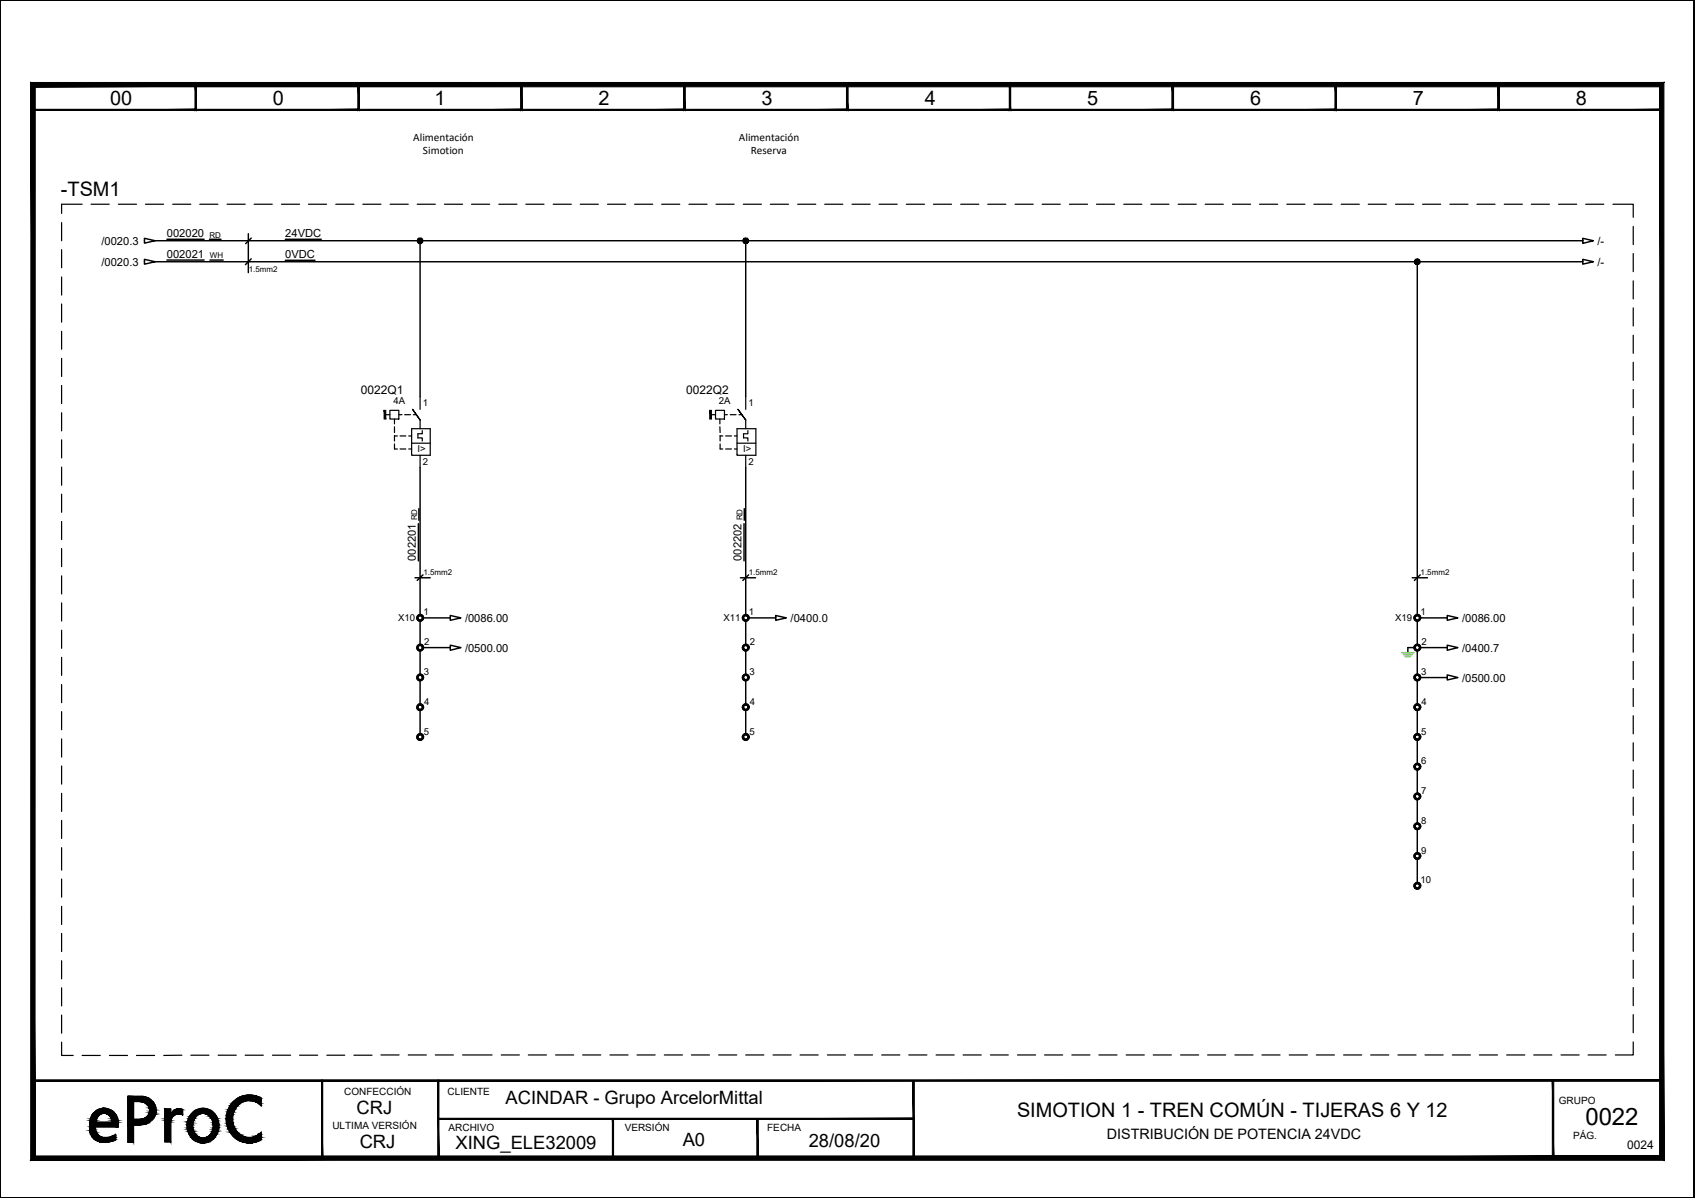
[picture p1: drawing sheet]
<svg xmlns="http://www.w3.org/2000/svg" width="297mm" height="210mm" viewBox="0 0 297 210" stroke-linecap="round" stroke-linejoin="round" font-family="sans-serif">
<!-- layer: eProC - L2 -->
<g fill="#000" stroke="#000" stroke-width=".18">
<path d="M31.2 194.3h.3zM31.7 195.3h.3zM35.1 194.2h1zM43.2 191.9h1.1zM45.3 193.4h.5v.2zM45.5 198.6l.3-.2v.2zM43.2 200.3h1.1z"/>
<path d="M0 0h296.9zM0 .1l296.9-.1z"/>
<path d="M0 0l296.8 .1zM0 0h296.9z"/>
<path d="M5.6 19.4h28.8l-.2-.3zM5.6 19.4l.3-.3h28.3zM5.6 14.7v4.7l.3-.3zM5.6 14.7l.3 .3v4.1zM5.6 14.7l.3 .3 28.5-.3zM5.9 15l28.5-.3-.2 .3zM34.4 14.7l-.2 .3 .2 4.4zM34.2 15l.2 4.4-.2-.3z"/>
<path d="M34.2 19.4h28.8l-.3-.3zM34.2 19.4l.2-.3h28.3zM34.2 14.7v4.7l.2-.3zM34.2 14.7l.2 .3v4.1zM34.2 14.7l.2 .3 28.6-.3zM34.4 15l28.6-.3-.3 .3zM62.7 15l.3 4.4v-4.7zM62.7 15l.3 4.4-.3-.3z"/>
<path d="M62.7 19.4h28.8l-.2-.3zM62.7 19.4l.2-.3h28.4zM62.7 14.7v4.7l.2-.3zM62.7 14.7l.2 .3v4.1zM62.7 14.7l.2 .3 28.6-.3zM62.9 15l28.6-.3-.2 .3zM91.3 15l.2 4.4v-4.7zM91.3 15l.2 4.4-.2-.3z"/>
<path d="M91.3 19.4h28.8l-.3-.3zM91.3 19.4l.2-.3h28.3zM91.3 14.7v4.7l.2-.3zM91.3 14.7l.2 .3v4.1zM91.3 14.7l.2 .3 28.6-.3zM91.5 15l28.6-.3-.3 .3zM119.8 15l.3 4.4v-4.7zM119.8 15l.3 4.4-.3-.3z"/>
<path d="M119.8 19.4h28.8l-.2-.3zM119.8 19.4l.3-.3h28.3zM119.8 14.7v4.7l.3-.3zM119.8 14.7l.3 .3v4.1zM119.8 14.7l.3 .3 28.5-.3zM120.1 15l28.5-.3-.2 .3zM148.6 14.7l-.2 .3 .2 4.4zM148.4 15l.2 4.4-.2-.3z"/>
<path d="M148.3 19.4h28.8l-.2-.3zM148.3 19.4l.3-.3h28.3zM148.3 14.7v4.7l.3-.3zM148.3 14.7l.3 .3v4.1zM148.3 14.7l.3 .3 28.5-.3zM148.6 15l28.5-.3-.2 .3zM177.1 14.7l-.2 .3 .2 4.4zM176.9 15l.2 4.4-.2-.3z"/>
<path d="M176.9 19.4h28.8l-.3-.3zM176.9 19.4l.2-.3h28.3zM176.9 14.7v4.7l.2-.3zM176.9 14.7l.2 .3v4.1zM176.9 14.7l.2 .3 28.6-.3zM177.1 15l28.6-.3-.3 .3zM205.7 14.7l-.3 .3 .3 4.4zM205.4 15l.3 4.4-.3-.3z"/>
<path d="M205.4 19.4h28.8l-.2-.3zM205.4 19.4l.3-.3h28.3zM205.4 14.7v4.7l.3-.3zM205.4 14.7l.3 .3v4.1zM205.4 14.7l.3 .3 28.5-.3zM205.7 15l28.5-.3-.2 .3zM234.2 14.7l-.2 .3 .2 4.4zM234 15l.2 4.4-.2-.3z"/>
<path d="M234 19.4h28.8l-.3-.3zM234 19.4l.2-.3h28.3zM234 14.7v4.7l.2-.3zM234 14.7l.2 .3v4.1zM234 14.7l.2 .3 28.6-.3zM234.2 15l28.6-.3-.3 .3zM262.8 14.7l-.3 .3 .3 4.4zM262.5 15l.3 4.4-.3-.3z"/>
<path d="M262.5 19.4h28.8l-.3-.3zM262.5 19.4l.2-.3h28.3zM262.5 14.7v4.7l.2-.3zM262.5 14.7l.2 .3v4.1zM262.5 14.7l.2 .3 28.6-.3zM262.7 15l28.6-.3-.3 .3zM291.3 14.7l-.3 .3 .3 4.4zM291 15l.3 4.4-.3-.3z"/>
<path d="M296.8 .1v209.7l.1-209.8zM296.9 0v209.9z"/>
<path d="M67.3 71.9v1.5h.3zM67.3 71.9h.3v1.5z"/>
<path d="M124.4 71.9v1.5h.3zM124.4 71.9h.3v1.5z"/>
<path d="M5.8 189.2v.3l285.4-.3zM5.8 189.5l285.4-.3v.3z"/>
<path d="M15.7 197.5l1 .3v-.3zM15.7 197.5l1 .3h-1z"/>
<path d="M15.7 197.8l1 .2v-.2zM15.7 197.8l1 .2h-1z"/>
<path d="M15.7 198l1.1 .1-.1-.1zM15.7 198l1.1 .1h-1.1z"/>
<path d="M15.7 198.1l1.1 .2v-.2zM15.7 198.1l1.1 .2h-1.1z"/>
<path d="M15.7 198.3l1.2 .1zM15.7 198.3l1.2 .1z"/>
<path d="M15.7 196.3l1.2 .1zM15.7 196.3l1.2 .1z"/>
<path d="M15.7 196.4l1.1 .2 .1-.2zM15.7 196.4l1.1 .2h-1.1z"/>
<path d="M15.7 198.4l1.3 .2-.1-.2zM15.7 198.4l1.3 .2h-1.2z"/>
<path d="M15.8 196.1l1.1 .2v-.2zM15.8 196.1l1.1 .2h-1.2z"/>
<path d="M15.9 195.9l1 .2 .1-.2zM15.9 195.9l1 .2h-1.1z"/>
<path d="M15.8 198.6l1.3 .1zM15.8 198.6l1.3 .1z"/>
<path d="M15.9 195.8h1.2zM15.9 195.8l1.1 .1h-1.1z"/>
<path d="M15.8 198.7l1.4 .2-.1-.2zM15.8 198.7l1.4 .2h-1.2z"/>
<path d="M16 195.6l1.1 .2 .1-.2zM16 195.6l1.1 .2h-1.2z"/>
<path d="M16 198.9l1.4 .2-.2-.2zM16 198.9l1.4 .2h-1.4zM16 199.1h1.4zM16 199.1h1.4z"/>
<path d="M16.1 195.4l1.1 .2 .2-.2zM16.1 195.4l1.1 .2h-1.2z"/>
<path d="M16.1 195.4h1.3zM16.1 195.4h1.3z"/>
<path d="M16 199.1l1.7 .1-.3-.1zM16 199.1l1.7 .1h-1.6z"/>
<path d="M16.2 195.3l1.2 .1 .2-.1zM16.2 195.3l1.2 .1h-1.3z"/>
<path d="M16.1 199.2l1.8 .1zM16.1 199.2l1.8 .1z"/>
<path d="M16.3 195.1l1.3 .2 .3-.2zM16.3 195.1l1.3 .2h-1.4z"/>
<path d="M16.2 199.3h2zM16.2 199.3h2z"/>
<path d="M16.3 195.1h1.8zM16.3 195.1h1.6z"/>
<path d="M18 194.2l.9 .1zM17.5 194.3l.5-.1 .9 .1z"/>
<path d="M16.3 199.3h2.5zM16.3 199.3h2.5z"/>
<path d="M17.5 194.3l1.8 .2-.4-.2zM17.1 194.5l.4-.2 1.8 .2z"/>
<path d="M17.1 194.5l2.7 .2-.5-.2zM16.7 194.7l.4-.2 2.7 .2z"/>
<path d="M17.2 200h2.4zM17.2 200h2.1z"/>
<path d="M16.7 194.7l3.4 .3-.3-.3zM16.3 195l.4-.3 3.4 .3z"/>
<path d="M17 199.9h2.9zM17 199.9l2.6 .1z"/>
<path d="M16.3 195l3.9 .1zM16.3 195l3.9 .1z"/>
<path d="M18.4 195.1h1.8zM18.4 195.1h1.8z"/>
<path d="M18.6 195.1l1.6 .2v-.2zM18.6 195.1l1.6 .2h-1.4z"/>
<path d="M18.8 195.3l1.6 .1-.2-.1zM18.8 195.3l1.6 .1h-1.4z"/>
<path d="M20.2 198.8l.1 .2zM19.8 199l.4-.2 .1 .2z"/>
<path d="M19.8 199l.5 .2v-.2zM19.3 199.2l.5-.2 .5 .2z"/>
<path d="M19.3 199.2l1 .1zM18.8 199.3h1.5z"/>
<path d="M18.8 199.3h1.5zM18.8 199.3h1.5z"/>
<path d="M16.3 199.3l4 .1zM16.3 199.3l4 .1z"/>
<path d="M16.3 199.4l4 .3v-.3zM16.3 199.4l4 .3h-3.7z"/>
<path d="M16.6 199.7h3.7zM16.6 199.7h3.7z"/>
<path d="M16.7 199.7l3.2 .2 .4-.2zM16.7 199.7l3.2 .2h-2.9z"/>
<path d="M19 195.4h1.4zM19 195.4h1.4z"/>
<path d="M19.1 195.4l1.3 .2v-.2zM19.1 195.4l1.3 .2h-1.1z"/>
<path d="M19.3 195.6l1.3 .2-.2-.2zM19.3 195.6l1.3 .2h-1.2z"/>
<path d="M19.4 195.8l1.2 .1zM19.4 195.8l1.2 .1z"/>
<path d="M19.4 195.9l1.2 .2v-.2zM19.4 195.9l1.2 .2h-1.1z"/>
<path d="M19.5 196.1l1.2 .2-.1-.2zM19.5 196.1l1.2 .2h-1.1z"/>
<path d="M19.6 196.3l1.1 .1zM19.6 196.3l1.1 .1z"/>
<path d="M19.6 196.4l1.1 .2v-.2zM19.6 196.4l1.1 .2h-1.1z"/>
<path d="M15.7 196.6l5 .3v-.3zM15.7 196.6l5 .3h-5z"/>
<path d="M15.7 196.9l5 .6v-.6zM15.7 196.9l5 .6h-5z"/>
<path d="M22.4 197.1h1zM22.4 197.1h1z"/>
<path d="M22.4 193l1 3.1v-3.1zM22.4 193l1 3.1h-1z"/>
<path d="M22.4 197.1l1 3.1v-3.1zM22.4 197.1l1 3.1h-1z"/>
<path d="M22.4 192.1l3.1 .1-.5-.1zM22.4 192.1l3.1 .1h-3.1z"/>
<path d="M22.4 197h2.7zM22.4 197l2.2 .1z"/>
<path d="M22.4 192.2l3.6 .2-.5-.2zM22.4 192.2l3.6 .2h-3.6z"/>
<path d="M22.4 196.9l2.7 .1 .6-.1zM22.4 196.9l2.7 .1h-2.7z"/>
<path d="M22.4 192.4l4.1 .4-.5-.4zM22.4 192.4l4.1 .4h-4.1z"/>
<path d="M22.4 196.7l3.3 .2 .5-.2zM22.4 196.7l3.3 .2h-3.3z"/>
<path d="M22.4 192.8l4.4 .2-.3-.2zM22.4 192.8l4.4 .2h-4.4z"/>
<path d="M22.4 196.3l3.8 .4 .4-.4zM22.4 196.3l3.8 .4h-3.8z"/>
<path d="M24.5 193l2.3 .1zM24.5 193l2.3 .1z"/>
<path d="M22.4 196.1l4.2 .2 .2-.2zM22.4 196.1l4.2 .2h-4.2z"/>
<path d="M24.8 193.1h2zM24.8 193.1h2z"/>
<path d="M24.8 196.1h2zM24.5 196.1h2.3z"/>
<path d="M25 193.1h1.9zM25 193.1h1.9z"/>
<path d="M25.1 196h1.7zM24.8 196.1h2z"/>
<path d="M25.1 193.1l1.9 .2-.1-.2zM25.1 193.1l1.9 .2h-1.6z"/>
<path d="M25.3 195.9h1.6zM25.1 196h1.7z"/>
<path d="M25.4 193.3l1.7 .1-.1-.1zM25.4 193.3l1.7 .1h-1.4z"/>
<path d="M25.4 195.9h1.6zM25.3 195.9h1.6z"/>
<path d="M25.7 193.4l1.4 .2v-.2zM25.7 193.4l1.4 .2h-1.4z"/>
<path d="M25.7 195.7l1.3 .2 .1-.2zM25.4 195.9l.3-.2 1.3 .2z"/>
<path d="M25.7 193.6h1.5zM25.7 193.6h1.5z"/>
<path d="M25.9 193.6l1.4 .3-.1-.3zM25.9 193.6l1.4 .3h-1.3z"/>
<path d="M25.9 195.5h1.3zM25.9 195.5h1.3z"/>
<path d="M25.9 195.5l1.2 .2 .1-.2zM25.9 195.5l1.2 .2h-1.4z"/>
<path d="M26 193.9l1.3 .1v-.1zM26 193.9l1.3 .1h-1.2z"/>
<path d="M26 195.3l1.2 .2 .1-.2zM26 195.3l1.2 .2h-1.3z"/>
<path d="M26.1 194l1.2 .2v-.2zM26.1 194l1.2 .2h-1.2z"/>
<path d="M26.1 194.2l1.2 .3v-.3zM26.1 194.2l1.2 .3h-1.1z"/>
<path d="M26.2 194.5h1.2zM26.2 194.5h1.2z"/>
<path d="M26.2 194.7l1.1 .3v-.3zM26.2 194.7l1.1 .3h-1.2zM26.1 195h1.2zM26.1 195h1.2z"/>
<path d="M26.1 195l1.2 .3v-.3zM26.1 195l1.2 .3h-1.3z"/>
<path d="M26.2 194.5l1.1 .2 .1-.2zM26.2 194.5l1.1 .2h-1.1z"/>
<path d="M28.9 194.3l1 .9v-.9zM28.9 194.3l1 .9h-1z"/>
<path d="M28.9 195.2l1 .1zM28.9 195.2l1 .1z"/>
<path d="M28.9 196.6l1 3.5v-3.5zM28.9 196.6l1 3.5h-1z"/>
<path d="M28.9 196.3l1 .3 .1-.3zM28.9 196.3l1 .3h-1z"/>
<path d="M28.9 196.1l1.1 .2v-.2zM28.9 196.1l1.1 .2h-1.1z"/>
<path d="M28.9 195.8l1.1 .3 .1-.3zM28.9 195.8l1.1 .3h-1.1z"/>
<path d="M28.9 195.6l1.2 .2 .2-.2zM28.9 195.6l1.2 .2h-1.2z"/>
<path d="M28.9 195.5l1.4 .1 .2-.1zM28.9 195.5l1.4 .1h-1.4z"/>
<path d="M28.9 195.3l1.6 .2 .2-.2zM28.9 195.3l1.6 .2h-1.6z"/>
<path d="M29.9 195.2l1.1 .1zM29.9 195.2l1.1 .1z"/>
<path d="M28.9 195.3h2.1zM28.9 195.3h1.8z"/>
<path d="M30 195.2h1.2zM30 195.2h1z"/>
<path d="M31.2 194.3h.5zM31 194.3h.7z"/>
<path d="M31 194.3h.8zM30.9 194.3h.9z"/>
<path d="M31.7 195.3h.3zM31.9 195.3l.1 .1z"/>
<path d="M30.9 194.3l1.1 .1zM30.7 194.4h1.3z"/>
<path d="M30.7 194.4l1.3 .1zM30.6 194.5h1.4z"/>
<path d="M30.6 194.5l1.4 .1v-.1zM30.4 194.6l.2-.1 1.4 .1z"/>
<path d="M30.4 194.6l1.6 .2v-.2zM30.2 194.8l.2-.2 1.6 .2z"/>
<path d="M30.2 194.8l1.8 .2v-.2zM30.2 194.8l1.8 .2h-1.9z"/>
<path d="M30.1 195l1.9 .2v-.2zM30.1 195l1.9 .2h-2z"/>
<path d="M31.2 195.2h.8zM31.2 195.2h.8z"/>
<path d="M31.5 195.2l.5 .1zM31.5 195.2l.5 .1z"/>
<path d="M33 196h1.1zM33 196h1.1z"/>
<path d="M32.8 197.1h1zM32.8 197.1h1z"/>
<path d="M32.8 197.1l1 .4v-.4zM32.8 197.1l1 .4h-1z"/>
<path d="M32.8 197.5l1 .2v-.2zM32.8 197.5l1 .2h-1z"/>
<path d="M32.8 196.7l1 .4v-.4zM32.8 196.7l1 .4h-1z"/>
<path d="M32.8 197.7l1.1 .3-.1-.3zM32.8 197.7l1.1 .3h-1z"/>
<path d="M32.9 196.5l.9 .2 .1-.2zM32.9 196.5l.9 .2h-1z"/>
<path d="M32.9 198l1.1 .2-.1-.2zM32.9 198l1.1 .2h-1.1z"/>
<path d="M32.9 196.4l1 .1 .1-.1zM32.9 196.4l1 .1h-1z"/>
<path d="M32.9 198.2l1.1 .1zM32.9 198.2l1.1 .1z"/>
<path d="M33 198.3l1.2 .3-.2-.3zM33 198.3l1.2 .3h-1.1z"/>
<path d="M33 196l1 .4 .1-.4zM33 196l1 .4h-1.1z"/>
<path d="M33.1 198.6l1.2 .2-.1-.2zM33.1 198.6l1.2 .2h-1.2z"/>
<path d="M33.2 195.7l.9 .3 .2-.3zM33.2 195.7l.9 .3h-1.1z"/>
<path d="M33.1 198.8l1.4 .1-.2-.1zM33.1 198.8l1.4 .1h-1.2z"/>
<path d="M33.3 198.9l1.5 .3-.3-.3zM33.3 198.9l1.5 .3h-1.4z"/>
<path d="M33.3 195.5l1 .2 .2-.2zM33.3 195.5l1 .2h-1.1z"/>
<path d="M33.3 195.4h1.3zM33.3 195.5h1.2z"/>
<path d="M33.4 199.2h1.5zM33.4 199.2h1.5z"/>
<path d="M33.5 195.3l1.1 .1 .3-.1zM33.5 195.3l1.1 .1h-1.3z"/>
<path d="M33.4 199.2l1.7 .1zM33.4 199.2l1.7 .1z"/>
<path d="M33.5 199.3l1.9 .1zM33.5 199.3l1.9 .1z"/>
<path d="M33.6 195.1l1.3 .2 .3-.2zM33.6 195.1l1.3 .2h-1.4z"/>
<path d="M33.6 195.1h2zM33.6 195.1h1.6z"/>
<path d="M35.1 194.2l1.5 .2-.5-.2zM34.5 194.4l.6-.2 1.5 .2z"/>
<path d="M34.5 194.4l2.6 .3-.5-.3zM34 194.7l.5-.3 2.6 .3z"/>
<path d="M34.3 200l2.1 .2 .4-.2zM34.3 200l2.1 .2h-1.6z"/>
<path d="M34 194.7l3.5 .3-.4-.3zM34 194.7l3.5 .3h-3.8z"/>
<path d="M33.8 199.7l3 .3 .5-.3zM33.8 199.7l3 .3h-2.5z"/>
<path d="M33.7 195l3.8 .1zM33.7 195l3.8 .1z"/>
<path d="M35.6 195.1h2zM35.6 195.1h2z"/>
<path d="M33.6 199.4l3.7 .3 .2-.3zM33.6 199.4l3.7 .3h-3.5z"/>
<path d="M35.9 195.1l1.8 .2-.1-.2zM35.9 195.1l1.8 .2h-1.5z"/>
<path d="M36.1 199.3h1.5zM35.7 199.4h1.8z"/>
<path d="M36.2 195.3l1.6 .1-.1-.1zM36.2 195.3l1.6 .1h-1.3z"/>
<path d="M36.2 199.2h1.5zM36.1 199.3h1.5z"/>
<path d="M36.4 199.2h1.3zM36.2 199.2h1.5z"/>
<path d="M36.5 195.4l1.3 .1zM36.5 195.4l1.3 .1z"/>
<path d="M36.6 195.5l1.4 .2-.2-.2zM36.6 195.5l1.4 .2h-1.2z"/>
<path d="M36.7 198.9l1 .3 .2-.3zM36.4 199.2l.3-.3 1 .3z"/>
<path d="M36.8 195.7l1.3 .3-.1-.3zM36.8 195.7l1.3 .3h-1.1z"/>
<path d="M36.8 198.8l1.1 .1 .1-.1zM36.8 198.8l1.1 .1h-1.2z"/>
<path d="M36.9 198.6l1.1 .2 .1-.2zM36.9 198.6l1.1 .2h-1.2z"/>
<path d="M37 196h1.1zM37 196h1.1z"/>
<path d="M37 196l1.2 .4-.1-.4zM37 196l1.2 .4h-1z"/>
<path d="M37.1 198.3l1 .3 .1-.3zM37.1 198.3l1 .3h-1.2z"/>
<path d="M37.2 196.4l1.1 .1-.1-.1zM37.2 196.4l1.1 .1h-1z"/>
<path d="M37.2 198.2h1zM37.2 198.2l1 .1h-1.1z"/>
<path d="M37.3 196.5l1 .2v-.2zM37.3 196.5l1 .2h-1z"/>
<path d="M37.3 198l.9 .2 .1-.2zM37.3 198l.9 .2h-1z"/>
<path d="M37.3 196.7l1.1 .4-.1-.4zM37.3 196.7l1.1 .4h-1.1z"/>
<path d="M37.3 197.1h1.1zM37.3 197.1h1.1z"/>
<path d="M37.3 197.1l1.1 .4v-.4zM37.3 197.1l1.1 .4h-1.1z"/>
<path d="M37.3 197.5l1.1 .2v-.2zM37.3 197.5l1.1 .2h-1.1z"/>
<path d="M37.3 197.7l1 .3 .1-.3zM37.3 197.7l1 .3h-1z"/>
<path d="M39.6 196.1l1.2 .6v-.6zM39.6 196.1l1.2 .6h-1.1z"/>
<path d="M39.7 195.4l1.1 .7v-.7zM39.7 195.4l1.1 .7h-1.2z"/>
<path d="M39.7 196.7l1.2 .2-.1-.2zM39.7 196.7l1.2 .2h-1.2z"/>
<path d="M39.7 195.3l1.1 .1 .1-.1zM39.7 195.3l1.1 .1h-1.1z"/>
<path d="M39.7 196.9l1.3 .4-.1-.4zM39.7 196.9l1.3 .4h-1.2z"/>
<path d="M39.8 194.8l1.1 .5 .1-.5zM39.8 194.8l1.1 .5h-1.2z"/>
<path d="M39.8 197.3l1.3 .4-.1-.4zM39.8 197.3l1.3 .4h-1.2z"/>
<path d="M39.9 194.5l1.1 .3 .1-.3zM39.9 194.5l1.1 .3h-1.2z"/>
<path d="M39.9 197.7l1.4 .2-.2-.2zM39.9 197.7l1.4 .2h-1.3z"/>
<path d="M40 194.3l1.1 .2 .2-.2zM40 194.3l1.1 .2h-1.2z"/>
<path d="M40 197.9l1.6 .5-.3-.5zM40 197.9l1.6 .5h-1.3zM40.3 198.4h1.3zM40.3 198.4h1.3z"/>
<path d="M40.3 193.8l1 .5 .3-.5zM40.3 193.8l1 .5h-1.3z"/>
<path d="M40.3 198.4l1.8 .4-.5-.4zM40.3 198.4l1.8 .4h-1.5z"/>
<path d="M40.6 193.4l1 .4 .5-.4zM40.6 193.4l1 .4h-1.3zM40.3 193.8h1.3zM40.3 193.8h1.3z"/>
<path d="M40.6 198.8l1.8 .2-.3-.2zM40.6 198.8l1.8 .2h-1.6z"/>
<path d="M40.8 193.1l1.3 .3 .3-.3zM40.8 193.1l1.3 .3h-1.5z"/>
<path d="M40.8 199l1.7 .1zM40.8 199l1.7 .1z"/>
<path d="M40.9 193.1h1.6zM40.8 193.1h1.6z"/>
<path d="M40.9 199.1l2.2 .2-.6-.2zM40.9 199.1l2.2 .2h-2z"/>
<path d="M41.1 192.9l1.4 .2 .6-.2zM40.9 193.1l.2-.2 1.4 .2z"/>
<path d="M41.1 199.3h2.6zM41.1 199.3h2.6z"/>
<path d="M41.1 192.8h2.6zM41.1 192.8l2 .1z"/>
<path d="M43.2 191.9l1.4 .1zM42.8 192h1.8z"/>
<path d="M42.8 192l2.2 .1-.4-.1zM42.4 192.1l.4-.1 2.2 .1z"/>
<path d="M42.4 192.1l2.9 .1-.3-.1zM42 192.2l.4-.1 2.9 .1z"/>
<path d="M45.3 193.4l.5 .2zM45.6 193.6h.2v.2z"/>
<path d="M42 192.2l3.8 .2-.5-.2zM41.7 192.4l.3-.2 3.8 .2z"/>
<path d="M42 199.9l3 .1 .3-.1zM42 199.9l3 .1h-2.6z"/>
<path d="M41.7 192.4l4.1 .2v-.2zM41.4 192.6l.3-.2 4.1 .2z"/>
<path d="M41.4 192.6l4.4 .2v-.2zM41.1 192.8l.3-.2 4.4 .2z"/>
<path d="M43.7 192.8l2.1 .1zM43.7 192.8l2.1 .1z"/>
<path d="M44.2 192.9l1.6 .2v-.2zM44.2 192.9l1.6 .2h-1z"/>
<path d="M44.8 193.1l1 .3v-.3zM44.8 193.1l1 .3h-.5z"/>
<path d="M45.5 198.6l.3 .2v-.2zM45.3 198.8l.2-.2 .3 .2z"/>
<path d="M45.3 198.8l.5 .3v-.3zM44.8 199.1l.5-.3 .5 .3z"/>
<path d="M44.8 199.1l1 .2v-.2zM44.2 199.3l.6-.2 1 .2z"/>
<path d="M44.2 199.3h1.6zM43.7 199.3h2.1z"/>
<path d="M41.1 199.3l4.7 .2v-.2zM41.1 199.3l4.7 .2h-4.4z"/>
<path d="M41.4 199.5l4.4 .2v-.2zM41.4 199.5l4.4 .2h-4.1z"/>
<path d="M41.7 199.7l3.6 .2 .5-.2zM41.7 199.7l3.6 .2h-3.3z"/>
<path d="M76.8 195.9v.2l83.3-.2zM76.8 196.1l83.3-.2v.2z"/>
<path d="M.1 0l-.1 209.9zM0 0v209.9z"/>
<path d="M5.4 203.3l285.4-.8h-284.7zM5.4 203.3l285.4-.8 .8 .8zM290.9 15.2l-.1 187.3 .8 .8zM291.6 14.4v188.9l-.7-188.1zM6.2 15.2h284.7l.7-.8zM5.4 14.4h286.2l-285.4 .8zM5.4 14.4l.7 188.1 .1-187.3zM5.4 14.4l.7 188.1-.7 .8z"/>
<path d="M17.8 200.1h.9zM17.8 200.1l.5 .1z"/>
<path d="M17.7 200.1h1.2zM17.7 200.1h1z"/>
<path d="M17.4 200h1.9zM17.4 200l1.5 .1z"/>
<path d="M34.8 200.2l1 .1 .6-.1zM34.8 200.2l1 .1z"/>
<path d="M43.2 200.3h.7zM43.4 200.3h.5z"/>
<path d="M42.8 200.2h1.8zM42.8 200.2l1.5 .1z"/>
<path d="M42.4 200l2.2 .2 .4-.2zM42.4 200l2.2 .2h-1.8z"/>
<path d="M56.3 189.2v13.6h.3zM56.3 189.2h.3v13.6z"/>
<path d="M76.7 189.2v13.6h.2zM76.7 189.2h.2v13.6z"/>
<path d="M107.3 196.1v6.7h.2zM107.3 196.1h.2v6.7z"/>
<path d="M132.6 196.1v6.7h.3zM132.6 196.1h.3v6.7z"/>
<path d="M160 189.3v13.6h.2zM160 189.3h.2v13.6z"/>
<path d="M272 189.3v13.6h.3zM272 189.3h.3v13.6z"/>
<path d="M.1 209.8l296.8 .1zM.1 209.8l296.8 .1h-296.9z"/>
<path d="M0 209.9l296.9-.1zM0 209.8h296.9z"/>
</g>
<g fill="none" stroke="#000" stroke-width=".18">
<path d="M15.7 196.9v1.1M15.7 196.8a2.52 2.52 0 0 1 2.6-2.6 2.52 2.52 0 0 1 2.5 2.6M15.7 197.9a2.36 2.36 0 0 0 2.6 2.3M16.7 197.4a1.71 1.71 0 0 0 1.6 1.9M16.8 196.6h2.8M16.9 196.6a1.38 1.38 0 0 1 1.4-1.6 1.38 1.38 0 0 1 1.3 1.6M20.3 198.8v.9M20.3 198.7l-1.2 .5-.9 .1M20.3 199.7l-1.2 .4h-.9M20.7 196.9v.6h-4M23.4 192.1h-1v8.1h1v-3.1h1.2M23.4 193v3.1"/>
<path d="M24.5 193h-1.1v3.1h1.1M24.5 193a1.55 1.55 0 0 1 1.7 1.6 1.55 1.55 0 0 1-1.7 1.5M24.6 197.1a2.5 2.5 0 0 0 2.5-1.5 2.5 2.5 0 0 0-.5-2.8l-1-.6-.6-.1h-2.6v5M29.9 195.3v-1h-1v5.8h1v-3.5M30 195.2a1.55 1.55 0 0 1 2-.8v1M32 195.4a1.38 1.38 0 0 0-2 1.2M33.8 194.8a2.8 2.8 0 0 1 3.1-.3 2.8 2.8 0 0 1 1.5 2.7 2.83 2.83 0 0 1-2.8 3.1 2.83 2.83 0 0 1-2.8-3.1 3.2 3.2 0 0 1 1-2.4zM34.3 195.7a1.71 1.71 0 0 1 1.8-.5 1.71 1.71 0 0 1 1.2 1.5 1.98 1.98 0 0 1-2.2 2.6 2.3 2.3 0 0 1-.8-3.6zM45.8 193.8v-1.4a4.1 4.1 0 0 0-6.2 3.6 4.1 4.1 0 0 0 6.2 3.7v-1.3M45.8 193.7a2.91 2.91 0 0 0-3.4-.6 2.91 2.91 0 0 0-1.6 2.9 2.93 2.93 0 0 0 1.7 3 2.93 2.93 0 0 0 3.3-.7M0 209.9h.1"/>
</g>
<g fill="none" stroke="#000" stroke-width=".21">
<path d="M10.8 39v3.2M14.4 35.8h-3.6v1.6M16 35.8h3.1M20.7 35.8h3.2M25.5 35.8h3.2M30.3 35.8h3.1M35 35.8h3.2M39.8 35.8h3.2M44.5 35.8h3.2M49.3 35.8h3.2M54.1 35.8h3.1M58.8 35.8h3.2"/>
<path d="M63.6 35.8h3.2M68.4 35.8h3.1M73.1 35.8h3.2M77.9 35.8h3.2M82.6 35.8h3.2M87.4 35.8h3.2M92.2 35.8h3.1M96.9 35.8h3.2M101.7 35.8h3.2M106.5 35.8h3.1M111.2 35.8h3.2M116 35.8h3.1"/>
<path d="M120.7 35.8h3.2M125.5 35.8h3.2M130.3 35.8h3.1M135 35.8h3.2M139.8 35.8h3.2M144.5 35.8h3.2M149.3 35.8h3.2M154.1 35.8h3.1M158.8 35.8h3.2M163.6 35.8h3.2M168.4 35.8h3.1M173.1 35.8h3.2"/>
<path d="M177.9 35.8h3.2M182.6 35.8h3.2M187.4 35.8h3.2M192.2 35.8h3.1M196.9 35.8h3.2M201.7 35.8h3.2M206.5 35.8h3.1M211.2 35.8h3.2M216 35.8h3.2M220.7 35.8h3.2M225.5 35.8h3.2M230.3 35.8h3.1"/>
<path d="M235 35.8h3.2M239.8 35.8h3.2M244.6 35.8h3.1M249.3 35.8h3.2M254.1 35.8h3.2M258.8 35.8h3.2M263.6 35.8h3.2M268.4 35.8h3.1M273.1 35.8h3.2M277.9 35.8h3.2M282.7 35.8h3.5v2.3M286.2 39.7v3.2"/>
<path d="M10.8 43.7v3.2M10.8 48.5v3.2M10.8 53.3v3.1M10.8 58.1v3.1M286.2 44.4v3.2M286.2 49.2v3.2M286.2 53.9v3.2M286.2 58.7v3.2M10.8 62.8v3.2M10.8 67.5v3.2M10.8 72.3v3.2M10.8 77.1v3.1"/>
<path d="M67.5 72.7h.8M68.3 71.9h1.6v1.5h-1.6zM69.1 77.8v.9h.5M69.1 76.4h.5M69.1 73.4v.9M69.1 74.8v1M69.1 76.3v1M69.9 72.7h.5M70.1 78.7h1M70.1 76.4h1M70.9 72.7h1M71.6 78.7h.5"/>
<path d="M71.6 76.4h.5M72.1 75.1h3.3v4.7h-3.3zM72.1 77.7h3.3M72.4 72.7h.5M73.6 73.6l-1.3-1.9 1.3 1.9M73.6 69.5v2.2M73.6 73.6v1.5M73.6 79.8v2.1M74 75.5v.5h-.8v.7h.8v.6M124.5 72.7h.9M125.4 71.9h1.6v1.5h-1.6zM126.2 74.8v1"/>
<path d="M126.2 73.4v.9M126.2 77.8v.9h.5M126.2 76.4h.5M126.2 76.3v1M127 72.7h.5M127.2 78.7h1M127.2 76.4h1M128 72.7h1M128.7 78.7h.5M128.7 76.4h.5M129.2 75.1h3.3v4.7h-3.3zM129.2 77.7h3.3"/>
<path d="M129.5 72.7h.5M130.7 73.6l-1.4-1.9 1.4 1.9M130.7 69.5v2.2M130.7 73.6v1.5M130.7 79.8v2.1M131.1 75.5v.5h-.8v.7h.8v.6M286.2 63.5v3.1M286.2 68.3v3.1M286.2 73v3.2M286.2 77.8v3.2M10.8 81.8v3.2M10.8 86.6v3.2"/>
<path d="M10.8 91.4v3.1M10.8 96.1v3.2M286.2 82.5v3.2M286.2 87.3v3.2M286.2 92v3.2M286.2 96.8v3.2M10.8 100.9v3.2M10.8 105.6v3.2M10.8 110.4v3.2M10.8 115.2v3.1M10.8 119.9v3.2M286.2 101.6v3.1"/>
<path d="M286.2 106.4v3.1M286.2 111.1v3.2M286.2 115.9v3.2M10.8 124.7v3.2M10.8 129.5v3.1M10.8 134.2v3.2M10.8 139v3.2M286.2 120.6v3.2M286.2 125.4v3.2M286.2 130.1v3.2M286.2 134.9v3.2M286.2 139.7v3.1"/>
<path d="M10.8 148.5v4M10.8 143.7v3.2M10.8 154v3.2M10.8 158.8v3.2M286.2 144.5v3.1M286.2 149.2v3.2M286.2 154v3.2M286.2 158.7v3.2M10.8 163.5v3.2M10.8 168.3v3.2M10.8 173.1v3.1M10.8 177.9v3.1"/>
<path d="M286.2 163.5v3.2M286.2 168.2v3.2M286.2 173v3.2M286.2 177.8v3.1M10.8 182.6v2.3h2M14.4 184.9h3.2M19.2 184.9h3.2M23.9 184.9h3.2M31.9 184.9h-3.2M33.4 184.9h3.2M38.2 184.9h3.2M43 184.9h3.1"/>
<path d="M47.8 184.9h3.1M52.5 184.9h3.2M57.3 184.9h3.1M62 184.9h3.2M66.8 184.8h3.1M71.5 184.8h3.2M76.3 184.8h3.2M81.1 184.8h5.1M87.8 184.8h3.2M92.6 184.8h3.2M97.4 184.8h3.1M102.1 184.8h3.2"/>
<path d="M106.9 184.8h3.2M111.6 184.8h3.2M116.4 184.8h3.2M121.2 184.8h3.1M125.9 184.8h3.2M130.7 184.8h3.2M135.5 184.8h3.1M140.2 184.8h3.2M145 184.8h3.2M149.7 184.8h3.2M154.5 184.8h3.2M159.3 184.8h3.1"/>
<path d="M164 184.8h3.2M168.8 184.8h3.2M173.6 184.8h3.1M178.3 184.8h3.2M183 184.8h3.2M187.8 184.8h3.2M192.6 184.8h3.1M197.4 184.8h3.1M202.1 184.8h3.2M206.9 184.8h3.2M211.6 184.8h3.2M216.4 184.8h3.2"/>
<path d="M221.1 184.8h3.2M225.9 184.8h3.2M230.7 184.8h3.1M235.5 184.8h3.1M240.2 184.8h3.2M245 184.8h3.2M249.7 184.8h3.2M254.5 184.8h3.2M259.2 184.8h3.2M264 184.8h3.2M268.8 184.8h3.1M273.6 184.8h3.1"/>
<path d="M278.3 184.8h3.2M286.2 182.6v2.2h-3.1"/>
</g>
<!-- layer: Cables eProC -->
<g fill="none" stroke="#000" stroke-width=".25">
<path d="M20 19.3h14.3h-7.1M27.2 45.9h250.1M27.2 42.2h250.2M29.3 41.9h6.5M29.3 45.6h6.5M36.7 41.9h2M36.8 45.6h2.3M50 41.9h6.3M50 45.6h5.2M73.6 42.2v27.3M130.7 42.2v27.3M248.4 45.9v61.8"/>
<path d="M73.3 91.8v6.5M73.4 89.1v2.1M73.6 81.9v25.8M130.4 91.8v6.5M130.4 89.1v2.1M130.7 81.9v25.8M73.2 108.3l-.1 .1M73.2 108.4l-.1 .1M73.2 113.5l-.1 .1M73.2 113.6l-.1 .2M73.2 118.7l-.1 .2M73.2 118.8l-.1 .2"/>
<path d="M73.3 108.1l-.2 .2M73.3 108.5l-.1 .1M73.3 113.3l-.2 .3M73.3 113.7l-.1 .1M73.3 118.5l-.2 .3M73.3 118.9l-.1 .2M73.4 108.6l-.2 .1M73.4 113.8l-.2 .1M73.4 119l-.2 .1M73.4 107.8l-.3 .2M73.4 108.6l-.1 .1M73.4 113l-.3 .3"/>
<path d="M73.4 113.8l-.1 .1M73.4 118.2l-.3 .3M73.4 119l-.1 .2M73.5 108.6l-.1 .2M73.5 113.8l-.1 .2M73.5 119.1l-.1 .1M73.6 107.7l-.5 .5M73.6 112.9l-.5 .5M73.6 118.1l-.5 .5M73.6 108.9v4M73.6 114.1v4M73.6 119.3v4"/>
<path d="M73.6 108.6l-.2 .2M73.6 113.9l-.2 .1M73.6 119.1l-.2 .2M73.7 107.7l-.2 .2M73.7 112.9l-.2 .2M73.7 118.1l-.2 .2M73.7 108.6l-.2 .3M73.7 113.8l-.2 .3M73.7 119.1l-.2 .2M73.8 107.7l-.2 .2M73.8 113l-.2 .1M73.8 118.2l-.2 .1"/>
<path d="M73.9 107.8l-.2 .1M73.9 113l-.2 .1M73.9 118.2l-.2 .1M74 107.8l-.2 .2M74 113l-.2 .2M74 118.3l-.2 .1M74 107.9l-.1 .1M74 113.1l-.1 .1M74 118.3l-.1 .1M74.1 107.9l-.1 .1M74.1 113.1l-.1 .2M74.1 118.4l-.1 .1"/>
<path d="M74.1 108l-.1 .1M74.1 113.2l-.1 .2M74.1 118.4l-.1 .2M74.2 108.1l-.2 .2M74.2 108.5l-.4 .3M74.2 113.3l-.2 .2M74.2 113.7l-.4 .3M74.2 118.5l-.2 .2M74.2 118.9l-.4 .3M74.2 108.2l-.2 .2M74.2 108.3l-.5 .6M74.2 113.4l-.2 .2"/>
<path d="M74.2 113.6l-.5 .5M74.2 118.6l-.2 .2M74.2 118.8l-.5 .5M74.2 108.3h4.7M74.2 113.5h4.7M130.3 108.1l-.2 .2M130.3 108.3l-.2 .1M130.3 108.4l-.1 .1M130.3 113.3l-.2 .3M130.3 113.5l-.2 .1M130.3 113.6l-.1 .2M130.3 118.5l-.2 .3"/>
<path d="M130.3 118.7l-.2 .2M130.3 118.8l-.1 .2M130.3 108.5l-.1 .1M130.3 113.7l-.1 .1M130.3 118.9l-.1 .2M130.4 108.6l-.1 .1M130.4 113.8l-.1 .1M130.4 119l-.1 .1M130.5 107.8l-.4 .2M130.5 108.6l-.2 .1M130.5 113l-.4 .3M130.5 113.8l-.2 .1"/>
<path d="M130.5 118.2l-.4 .3M130.5 119l-.2 .2M130.6 108.6l-.2 .2M130.6 113.8l-.2 .2M130.6 119.1l-.2 .1M130.6 107.7l-.5 .5M130.6 112.9l-.5 .5M130.6 118.1l-.5 .5M130.7 108.9v4M130.7 114.1v4M130.7 119.3v4M130.7 108.6l-.2 .2"/>
<path d="M130.7 113.9l-.2 .1M130.7 119.1l-.2 .2M130.7 107.7l-.2 .2M130.7 112.9l-.2 .2M130.7 118.1l-.2 .2M130.8 108.6l-.2 .3M130.8 113.8l-.2 .3M130.8 119.1l-.2 .2M130.9 107.7l-.2 .2M130.9 113l-.2 .1M130.9 118.2l-.2 .1M130.9 107.8l-.1 .1"/>
<path d="M130.9 113l-.1 .1M130.9 118.2l-.1 .1M131 107.8l-.1 .2M131 113l-.1 .2M131 118.3l-.1 .1M131.1 107.9l-.2 .1M131.1 113.1l-.2 .1M131.1 118.3l-.2 .1M131.1 107.9l-.1 .1M131.1 113.1l-.1 .2M131.1 118.4l-.1 .1M131.2 108l-.1 .1"/>
<path d="M131.2 108.5l-.3 .3M131.2 113.2l-.1 .2M131.2 113.7l-.3 .3M131.2 118.4l-.1 .2M131.2 118.9l-.3 .3M131.2 108.3h4.7M131.2 108.1l-.1 .2M131.2 108.2l-.2 .2M131.2 108.3l-.5 .6M131.2 113.3l-.1 .2M131.2 113.4l-.2 .2M131.2 113.6l-.5 .5"/>
<path d="M131.2 118.5l-.1 .2M131.2 118.6l-.2 .2M131.2 118.8l-.5 .5M247.8 113.5h-1.1v.9M248 108.3l-.2 .1M248 108.4l-.1 .1M248 113.5l-.2 .1M248 113.6l-.1 .2M248 118.7l-.2 .2M248 118.8l-.1 .2M248 108.1l-.2 .2M248 108.5l-.1 .1"/>
<path d="M248 113.3l-.2 .3M248 113.7l-.1 .1M248 118.5l-.2 .3M248 118.9l-.1 .2M248.1 108.6l-.2 .1M248.1 113.8l-.2 .1M248.1 119l-.2 .1M248.2 107.8l-.4 .2M248.2 108.6l-.2 .1M248.2 113l-.4 .3M248.2 113.8l-.2 .1M248.2 118.2l-.4 .3"/>
<path d="M248.2 119l-.2 .2M248.2 108.6l-.1 .2M248.2 113.8l-.1 .2M248.2 119.1l-.1 .1M248.3 107.7l-.5 .5M248.3 112.9l-.5 .5M248.3 118.1l-.5 .5M248.4 108.9v4M248.4 114.1v4M248.4 119.3v4M248.4 108.6l-.2 .2M248.4 113.9l-.2 .1"/>
<path d="M248.4 119.1l-.2 .2M248.5 107.7l-.3 .2M248.5 112.9l-.3 .2M248.5 118.1l-.3 .2M248.5 108.6l-.2 .3M248.5 113.8l-.2 .3M248.5 119.1l-.2 .2M248.5 107.7l-.1 .2M248.5 113l-.1 .1M248.5 118.2l-.1 .1M248.6 107.8l-.1 .1M248.6 113l-.1 .1"/>
<path d="M248.6 118.2l-.1 .1M248.7 107.8l-.1 .2M248.7 113l-.1 .2M248.7 118.3l-.1 .1M248.8 107.9l-.2 .1M248.8 113.1l-.2 .1M248.8 118.3l-.2 .1M248.8 107.9l-.1 .1M248.8 113.1l-.1 .2M248.8 118.4l-.1 .1M248.9 108l-.1 .1M248.9 108.5l-.3 .3"/>
<path d="M248.9 113.2l-.1 .2M248.9 113.7l-.3 .3M248.9 118.4l-.1 .2M248.9 118.9l-.3 .3M248.9 108.1l-.1 .2M248.9 108.2l-.2 .2M248.9 108.3l-.5 .6M248.9 113.3l-.1 .2M248.9 113.4l-.2 .2M248.9 113.6l-.5 .5M248.9 118.5l-.1 .2M248.9 118.6l-.2 .2"/>
<path d="M248.9 118.8l-.5 .5M249 108.3h4.6M249 113.5h4.6M249 118.7h4.6M73.2 123.9l-.1 .2M73.2 124.1l-.1 .1M73.2 129.1l-.1 .2M73.2 129.3l-.1 .1M73.3 123.8l-.2 .2M73.3 124.1l-.1 .2M73.3 129l-.2 .2M73.3 129.3l-.1 .2"/>
<path d="M73.4 124.2l-.2 .1M73.4 129.4l-.2 .2M73.4 123.4l-.3 .3M73.4 124.3l-.1 .1M73.4 128.6l-.3 .3M73.4 129.5l-.1 .1M73.5 124.3l-.1 .1M73.5 129.5l-.1 .1M73.6 123.3l-.5 .6M73.6 128.6l-.5 .5M73.6 124.5v4M73.6 124.3l-.2 .2"/>
<path d="M73.6 129.5l-.2 .2M73.7 123.3l-.2 .2M73.7 128.6l-.2 .2M73.7 124.3l-.2 .2M73.7 129.5l-.2 .2M73.8 123.4l-.2 .1M73.8 128.6l-.2 .1M73.9 123.4l-.2 .1M73.9 128.6l-.2 .1M74 123.5l-.2 .1M74 128.7l-.2 .1M74 123.5l-.1 .1"/>
<path d="M74 128.7l-.1 .2M74.1 123.6l-.1 .1M74.1 128.8l-.1 .1M74.1 123.7l-.1 .1M74.1 128.9l-.1 .1M74.2 123.8l-.2 .1M74.2 124.1l-.4 .3M74.2 129l-.2 .1M74.2 129.3l-.4 .4M74.2 123.8l-.2 .3M74.2 124l-.5 .5M74.2 129l-.2 .3"/>
<path d="M74.2 129.2l-.5 .5M130.3 123.8l-.2 .2M130.3 123.9l-.2 .2M130.3 124.1l-.1 .1M130.3 129l-.2 .2M130.3 129.1l-.2 .2M130.3 129.3l-.1 .1M130.3 124.1l-.1 .2M130.3 129.3l-.1 .2M130.4 124.2l-.1 .1M130.4 129.4l-.1 .2M130.5 123.4l-.4 .3"/>
<path d="M130.5 124.3l-.2 .1M130.5 128.6l-.4 .3M130.5 129.5l-.2 .1M130.6 124.3l-.2 .1M130.6 129.5l-.2 .1M130.6 123.3l-.5 .6M130.6 128.6l-.5 .5M130.7 124.5v4M130.7 124.3l-.2 .2M130.7 129.5l-.2 .2M130.7 123.3l-.2 .2M130.7 128.6l-.2 .2"/>
<path d="M130.8 124.3l-.2 .2M130.8 129.5l-.2 .2M130.9 123.4l-.2 .1M130.9 128.6l-.2 .1M130.9 123.4l-.1 .1M130.9 128.6l-.1 .1M131 123.5l-.1 .1M131 128.7l-.1 .1M131.1 123.5l-.2 .1M131.1 128.7l-.2 .2M131.1 123.6l-.1 .1M131.1 128.8l-.1 .1"/>
<path d="M131.2 123.7l-.1 .1M131.2 124.1l-.3 .3M131.2 128.9l-.1 .1M131.2 129.3l-.3 .4M131.2 123.8l-.1 .1M131.2 123.8l-.2 .3M131.2 124l-.5 .5M131.2 129l-.1 .1M131.2 129l-.2 .3M131.2 129.2l-.5 .5M248 123.9l-.2 .2M248 124.1l-.1 .1"/>
<path d="M248 129.1l-.2 .2M248 129.3l-.1 .1M248 134.3l-.2 .2M248 134.5l-.1 .1M248 139.6l-.2 .1M248 139.7l-.1 .1M248 123.8l-.2 .2M248 124.1l-.1 .2M248 129l-.2 .2M248 129.3l-.1 .2M248 134.2l-.2 .2M248 134.5l-.1 .2"/>
<path d="M248 139.4l-.2 .2M248 139.8l-.1 .1M248.1 124.2l-.2 .1M248.1 129.4l-.2 .2M248.1 134.6l-.2 .2M248.1 139.8l-.2 .2M248.2 123.4l-.4 .3M248.2 124.3l-.2 .1M248.2 128.6l-.4 .3M248.2 129.5l-.2 .1M248.2 133.8l-.4 .3M248.2 134.7l-.2 .1"/>
<path d="M248.2 139l-.4 .3M248.2 139.9l-.2 .1M248.2 124.3l-.1 .1M248.2 129.5l-.1 .1M248.2 134.7l-.1 .1M248.2 139.9l-.1 .2M248.3 123.3l-.5 .6M248.3 128.6l-.5 .5M248.3 133.8l-.5 .5M248.3 139l-.5 .5M248.4 124.5v4M248.4 129.7v4.1"/>
<path d="M248.4 134.9v4.1M248.4 124.3l-.2 .2M248.4 129.5l-.2 .2M248.4 134.7l-.2 .2M248.4 140l-.2 .1M248.5 123.3l-.3 .2M248.5 128.6l-.3 .2M248.5 133.8l-.3 .2M248.5 139l-.3 .2M248.5 124.3l-.2 .2M248.5 129.5l-.2 .2M248.5 134.7l-.2 .2"/>
<path d="M248.5 139.9l-.2 .2M248.5 123.4l-.1 .1M248.5 128.6l-.1 .1M248.5 133.8l-.1 .2M248.5 139l-.1 .2M248.6 123.4l-.1 .1M248.6 128.6l-.1 .1M248.6 133.8l-.1 .2M248.6 139l-.1 .2M248.7 123.5l-.1 .1M248.7 128.7l-.1 .1M248.7 133.9l-.1 .1"/>
<path d="M248.7 139.1l-.1 .1M248.8 123.5l-.2 .1M248.8 128.7l-.2 .2M248.8 134l-.2 .1M248.8 139.2l-.2 .1M248.8 123.6l-.1 .1M248.8 128.8l-.1 .1M248.8 134l-.1 .1M248.8 139.2l-.1 .2M248.9 123.7l-.1 .1M248.9 124.1l-.3 .3M248.9 128.9l-.1 .1"/>
<path d="M248.9 129.3l-.3 .4M248.9 134.1l-.1 .1M248.9 134.5l-.3 .4M248.9 139.3l-.1 .2M248.9 139.8l-.3 .3M248.9 123.8l-.1 .1M248.9 123.8l-.2 .3M248.9 124l-.5 .5M248.9 129l-.1 .1M248.9 129l-.2 .3M248.9 129.2l-.5 .5M248.9 134.2l-.1 .1"/>
<path d="M248.9 134.3l-.2 .2M248.9 134.4l-.5 .5M248.9 139.4l-.1 .1M248.9 139.5l-.2 .2M248.9 139.6l-.5 .5M248 144.8l-.2 .2M248 144.9l-.1 .1M248 150l-.2 .2M248 150.1l-.1 .2M248 155.2l-.2 .2M248 155.3l-.1 .2M248 144.6l-.2 .2"/>
<path d="M248 145l-.1 .1M248 149.8l-.2 .2M248 150.2l-.1 .1M248 155.1l-.2 .2M248 155.4l-.1 .1M248.1 145l-.2 .2M248.1 150.3l-.2 .1M248.1 155.5l-.2 .1M248.2 144.2l-.4 .3M248.2 145.1l-.2 .2M248.2 149.5l-.4 .3M248.2 150.3l-.2 .2"/>
<path d="M248.2 154.7l-.4 .3M248.2 155.5l-.2 .2M248.2 145.1l-.1 .2M248.2 150.3l-.1 .2M248.2 155.6l-.1 .1M248.3 144.2l-.5 .5M248.3 149.4l-.5 .6M248.3 154.7l-.5 .5M248.4 140.1v4.1M248.4 145.3v4.1M248.4 150.6v4M248.4 145.2l-.2 .1"/>
<path d="M248.4 150.4l-.2 .2M248.4 155.6l-.2 .2M248.5 144.2l-.3 .2M248.5 149.4l-.3 .2M248.5 154.7l-.3 .2M248.5 145.1l-.2 .2M248.5 150.3l-.2 .3M248.5 155.5l-.2 .3M248.5 144.2l-.1 .2M248.5 149.5l-.1 .1M248.5 154.7l-.1 .1M248.6 144.3l-.1 .1"/>
<path d="M248.6 149.5l-.1 .1M248.6 154.7l-.1 .1M248.7 144.3l-.1 .2M248.7 149.5l-.1 .2M248.7 154.7l-.1 .2M248.8 144.4l-.2 .1M248.8 149.6l-.2 .1M248.8 154.8l-.2 .2M248.8 144.5l-.1 .1M248.8 149.7l-.1 .1M248.8 154.9l-.1 .1M248.9 144.5l-.1 .2"/>
<path d="M248.9 145l-.3 .3M248.9 149.7l-.1 .2M248.9 150.2l-.3 .3M248.9 155l-.1 .1M248.9 155.4l-.3 .4M248.9 144.6l-.1 .2M248.9 144.7l-.2 .2M248.9 144.8l-.5 .5M248.9 149.8l-.1 .2M248.9 149.9l-.2 .2M248.9 150l-.5 .6M248.9 155l-.1 .2"/>
<path d="M248.9 155.1l-.2 .2M248.9 155.3l-.5 .5"/>
<circle cx="73.6" cy="108.2" r=".57"/>
<circle cx="73.6" cy="118.7" r=".57"/>
<circle cx="73.6" cy="113.4" r=".57"/>
<circle cx="73.6" cy="118.7" r=".4"/>
<circle cx="73.6" cy="108.2" r=".4"/>
<circle cx="73.6" cy="113.4" r=".4"/>
<circle cx="130.7" cy="108.2" r=".57"/>
<circle cx="130.7" cy="118.7" r=".57"/>
<circle cx="130.7" cy="113.4" r=".57"/>
<circle cx="130.7" cy="118.7" r=".4"/>
<circle cx="130.7" cy="108.2" r=".4"/>
<circle cx="130.7" cy="113.4" r=".4"/>
<circle cx="248.4" cy="118.7" r=".57"/>
<circle cx="248.4" cy="108.2" r=".57"/>
<circle cx="248.4" cy="113.4" r=".57"/>
<circle cx="248.4" cy="118.7" r=".4"/>
<circle cx="248.4" cy="113.4" r=".4"/>
<circle cx="248.4" cy="108.2" r=".4"/>
<circle cx="73.6" cy="123.9" r=".57"/>
<circle cx="73.6" cy="129.1" r=".57"/>
<circle cx="73.6" cy="123.9" r=".4"/>
<circle cx="73.6" cy="129.1" r=".4"/>
<circle cx="130.7" cy="123.9" r=".57"/>
<circle cx="130.7" cy="129.1" r=".57"/>
<circle cx="130.7" cy="129.1" r=".4"/>
<circle cx="130.7" cy="123.9" r=".4"/>
<circle cx="248.4" cy="123.9" r=".57"/>
<circle cx="248.4" cy="134.3" r=".57"/>
<circle cx="248.4" cy="129.1" r=".57"/>
<circle cx="248.4" cy="139.5" r=".57"/>
<circle cx="248.4" cy="129.1" r=".4"/>
<circle cx="248.4" cy="123.9" r=".4"/>
<circle cx="248.4" cy="134.3" r=".4"/>
<circle cx="248.4" cy="139.5" r=".4"/>
<circle cx="248.4" cy="150" r=".57"/>
<circle cx="248.4" cy="155.2" r=".57"/>
<circle cx="248.4" cy="144.8" r=".57"/>
<circle cx="248.4" cy="150" r=".4"/>
<circle cx="248.4" cy="155.2" r=".4"/>
<circle cx="248.4" cy="144.8" r=".4"/>
</g>
<g fill="#000" stroke="#000" stroke-width=".18">
<path d="M73.2 41.9l.4 .3h-.5zM73.2 41.9l.4 .3-.2-.4zM73.4 41.8l.2-.1v.5z"/>
<path d="M73.6 42.2v.5l-.2-.1zM73.2 42.4l.2 .2 .2-.4zM73.1 42.2h.5l-.4 .2z"/>
<path d="M73.6 41.7l.3 .1-.3 .4zM73.9 41.8l-.3 .4 .4-.3zM73.6 42.2l.4-.3 .1 .3z"/>
<path d="M73.6 42.2h.5l-.1 .2zM73.6 42.2l.3 .4 .1-.2zM73.6 42.2l.3 .4-.3 .1z"/>
<path d="M130.3 41.9l.4 .3h-.5zM130.3 41.9l.4 .3-.3-.4zM130.4 41.8l.3-.1v.5z"/>
<path d="M130.7 42.2v.5l-.3-.1zM130.3 42.4l.1 .2 .3-.4zM130.2 42.2h.5l-.4 .2z"/>
<path d="M130.7 41.7l.2 .1-.2 .4zM130.9 41.8l-.2 .4 .4-.3zM130.7 42.2l.4-.3 .1 .3z"/>
<path d="M130.7 42.2h.5l-.1 .2zM130.7 42.2l.2 .4 .2-.2zM130.7 42.2l.2 .4-.2 .1z"/>
<path d="M247.9 45.6l.5 .3h-.5zM247.9 45.6l.5 .3-.3-.5zM248.1 45.4h.3v.5z"/>
<path d="M248.4 45.9v.5l-.3-.1zM247.9 46.1l.2 .2 .3-.4zM247.9 45.9h.5l-.5 .2z"/>
<path d="M248.4 45.4h.2l-.2 .5zM248.6 45.4l-.2 .5 .4-.3zM248.4 45.9l.4-.3 .1 .3z"/>
<path d="M248.4 45.9h.5l-.1 .2zM248.4 45.9l.2 .4 .2-.2zM248.4 45.9l.2 .4-.2 .1z"/>
</g>
<!-- layer: Referencias eProC -->
<path d="M25.3 41.8l1.9 .4-1.9 .4zM25.3 45.4l1.9 .5-1.9 .4zM277.4 41.8l1.8 .4-1.8 .4zM277.4 45.4l1.8 .5-1.8 .4zM78.9 107.8l1.9 .5-1.9 .4zM78.9 113l1.9 .5-1.9 .4zM135.9 107.8l1.9 .5-1.9 .4zM253.6 107.8l1.9 .5-1.9 .4zM253.6 113l1.9 .5-1.9 .4zM253.6 118.3l1.9 .4-1.9 .4z" fill="none" stroke="#000" stroke-width=".25"/>
<!-- layer: TEXTOS -->
<path d="M43.5 41v6.8M44 45.4l-1 1M44 41.7l-.9 1M72.7 101.2h2.7M74.1 100.7l-1 1M129.8 101.2h2.6M131.2 100.7l-1 1M247.5 101.2h2.6M248.9 100.7l-1 1" fill="none" stroke="#000" stroke-width=".25"/>
<!-- layer: 07 - FISICO -->
<path d="M245.7 114.4h2.1M246 114.7h1.5M246.3 115h.9" fill="none" stroke="#56c936" stroke-width=".25"/>
<text font-size="4.2" x="277.8" y="197.1">0022</text>
<g font-size="3.5">
<text x="19.3" y="18.3">00</text>
<text x="47.8" y="18.3">0</text>
<text x="76.1" y="18.4">1</text>
<text x="104.9" y="18.4">2</text>
<text x="133.4" y="18.3">3</text>
<text x="162.1" y="18.4">4</text>
<text x="190.5" y="18.3">5</text>
<text x="219.1" y="18.3">6</text>
<text x="247.6" y="18.4">7</text>
<text x="276.1" y="18.3">8</text>
<text x="10.7" y="34.3">-TSM1</text>
<text x="178.2" y="195.7">SIMOTION 1 - TREN COMÚN - TIJERAS 6 Y 12</text>
</g>
<g font-size="3.2">
<text x="62.5" y="195.2">CRJ</text>
<text x="88.6" y="193.4">ACINDAR - Grupo ArcelorMittal</text>
<text x="63" y="201.1">CRJ</text>
<text x="79.8" y="201.4">XING_ELE32009</text>
<text x="119.6" y="200.8">A0</text>
<text x="141.7" y="200.9">28/08/20</text>
</g>
<text font-size="2.5" x="194" y="199.5">DISTRIBUCIÓN DE POTENCIA 24VDC</text>
<g font-size="2.1">
<text x="63.2" y="69.1">0022Q1</text>
<text x="120.3" y="69.1">0022Q2</text>
<text x="285.2" y="201.3">0024</text>
</g>
<g font-size="2">
<text x="72.4" y="24.8">Alimentación</text>
<text x="74.1" y="27">Simotion</text>
<text x="129.5" y="24.8">Alimentación</text>
<text x="131.6" y="27">Reserva</text>
<text x="29.3" y="41.5">002020</text>
<text x="50" y="41.5">24VDC</text>
<text x="17.8" y="42.9">/0020.3</text>
<text x="17.8" y="46.6">/0020.3</text>
<text x="29.3" y="45.2">002021</text>
<text x="50" y="45.2">0VDC</text>
<text x="280" y="42.9">/-</text>
<text x="280" y="46.6">/-</text>
<text x="72.9" y="98.3" transform="rotate(-90 72.9 98.3)">002201</text>
<text x="130" y="98.3" transform="rotate(-90 130 98.3)">002202</text>
<text x="81.5" y="109">/0086.00</text>
<text x="138.6" y="109">/0400.0</text>
<text x="256.2" y="109">/0086.00</text>
<text x="81.5" y="114.2">/0500.00</text>
<text x="256.2" y="114.2">/0400.7</text>
<text x="256.2" y="119.4">/0500.00</text>
</g>
<g font-size="1.8">
<text x="60.3" y="191.8">CONFECCIÓN</text>
<text x="78.4" y="191.8">CLIENTE</text>
<text x="58.3" y="197.9">ULTIMA VERSIÓN</text>
<text x="273.2" y="193.5">GRUPO</text>
<text x="78.6" y="198.2">ARCHIVO</text>
<text x="109.5" y="198.2">VERSIÓN</text>
<text x="134.5" y="198.2">FECHA</text>
<text x="275.7" y="199.5">PÁG.</text>
</g>
<g font-size="1.7">
<text x="69" y="70.8">4A</text>
<text x="74.1" y="71.2">1</text>
<text x="126" y="70.8">2A</text>
<text x="131.1" y="71.2">1</text>
<text x="73.2" y="79.3">I&gt;</text>
<text x="74.1" y="81.5">2</text>
<text x="130.2" y="79.3">I&gt;</text>
<text x="131.1" y="81.5">2</text>
<text x="74.2" y="107.8">1</text>
<text x="131.2" y="107.8">1</text>
<text x="249" y="107.8">1</text>
<text x="69.8" y="108.8">X10</text>
<text x="74.3" y="113.1">2</text>
<text x="126.8" y="108.8">X11</text>
<text x="131.4" y="113.1">2</text>
<text x="244.5" y="108.8">X19</text>
<text x="249.1" y="113.1">2</text>
<text x="74.3" y="118.3">3</text>
<text x="131.4" y="118.3">3</text>
<text x="249" y="118.3">3</text>
<text x="74.3" y="123.5">4</text>
<text x="131.4" y="123.5">4</text>
<text x="249.1" y="123.5">4</text>
<text x="74.3" y="128.7">5</text>
<text x="131.4" y="128.7">5</text>
<text x="249" y="128.7">5</text>
<text x="249" y="133.9">6</text>
<text x="249" y="139.1">7</text>
<text x="249" y="144.4">8</text>
<text x="249" y="149.6">9</text>
<text x="249" y="154.8">10</text>
</g>
<g font-size="1.4">
<text x="36.7" y="41.6">RD</text>
<text x="36.8" y="45.3">WH</text>
<text x="43.6" y="47.6">1.5mm2</text>
<text x="73.1" y="91.2" transform="rotate(-90 73.1 91.2)">RD</text>
<text x="130.1" y="91.2" transform="rotate(-90 130.1 91.2)">RD</text>
<text x="74.2" y="100.7">1.5mm2</text>
<text x="131.2" y="100.7">1.5mm2</text>
<text x="249" y="100.7">1.5mm2</text>
</g>
</svg>
